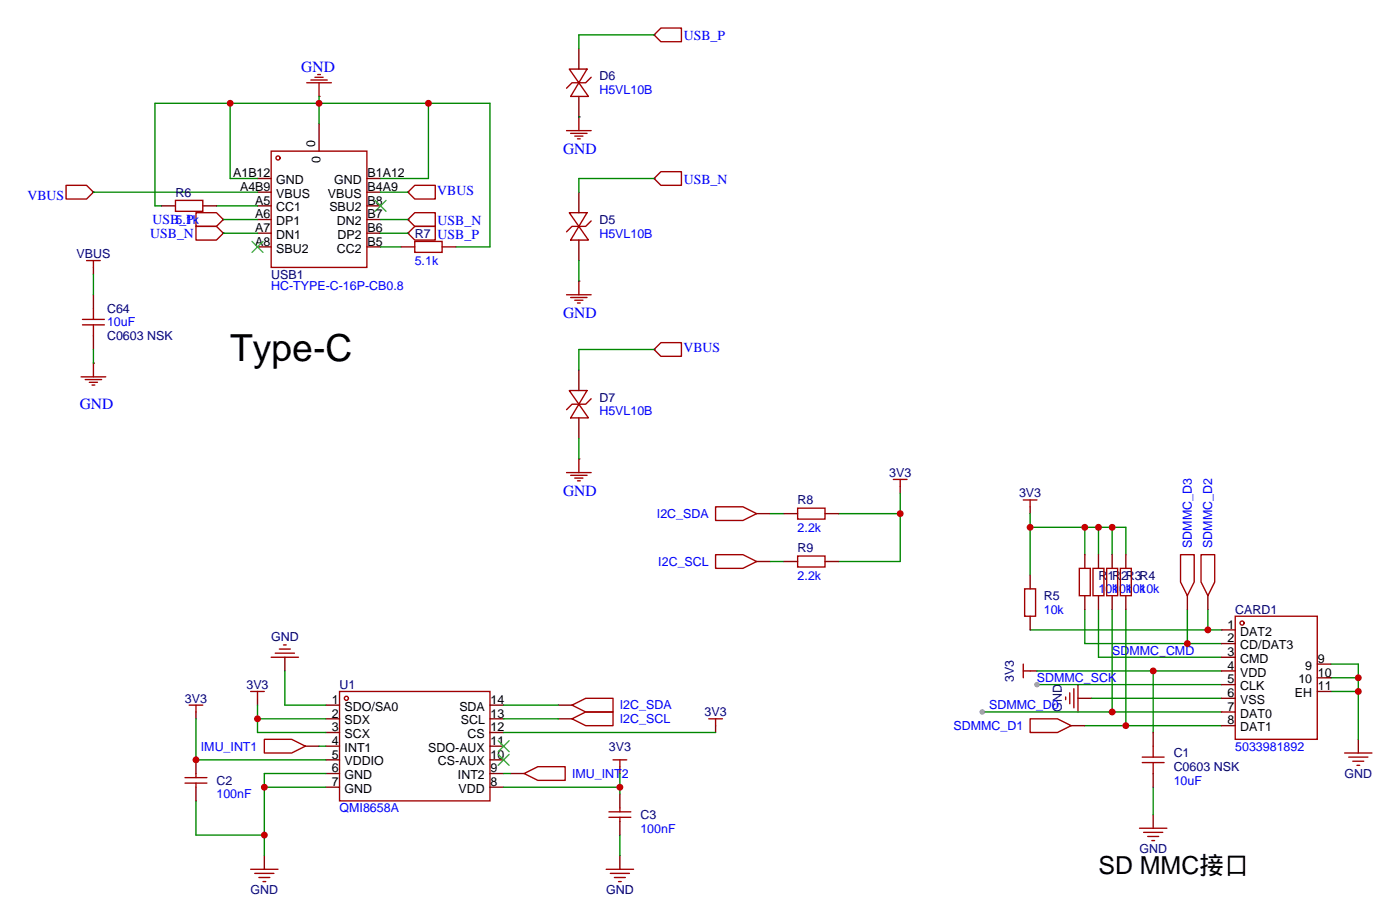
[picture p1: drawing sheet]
<svg xmlns="http://www.w3.org/2000/svg" width="260mm" height="172mm" viewBox="0 0 260 172" stroke-linecap="round" stroke-linejoin="round" font-family="sans-serif">
<g fill="none" stroke="#870000" stroke-width=".25">
<path d="M59.3 17.9h.1M47.8 33.1h2.6M47.8 35.7h2.6M47.8 38.2h2.6M59.3 23v5.1M68.2 33.1h2.5M68.2 35.7h2.5M68.2 38.2h2.5M47.8 40.8h2.6M47.8 43.3h2.6M47.8 45.8h2.6M68.2 40.8h2.5"/>
<path d="M68.2 43.3h2.5M68.2 45.8h2.5"/>
</g>
<path d="M69.7 37.2l2 2M71.7 37.2l-2 2M46.8 44.8l2 2.1M48.8 44.8l-2 2.1" fill="none" stroke="#3c3" stroke-width=".25"/>
<g fill="none" stroke="#a10000" stroke-width=".25">
<path d="M57 15.4h4.5M57.7 14.9h3.1M58.5 14.4h1.5M59 13.8h.5M59.3 15.4v2.5M50.4 28.1h17.7v21.6h-17.7z"/>
<circle cx="51.6" cy="29.3" r=".38"/>
</g>
<path d="M42.8 19.2v13.9h5M59.3 17.9v5.1M79.6 19.2v13.9h-8.9M30.1 38.2h-1.3v-19h62.2v26.6h-6.3" fill="none" stroke="#008700" stroke-width=".25"/>
<g fill="#c00">
<circle cx="59.3" cy="19.2" r=".63"/>
<circle cx="42.7" cy="19.2" r=".63"/>
<circle cx="79.6" cy="19.2" r=".63"/>
</g>
<path d="M12.3 34.4h3.8l1.3 1.3-1.3 1.3h-3.8zM32.6 37.2h5.1v2h-5.1zM36.4 39.5h3.8l1.3 1.3-1.3 1.2h-3.8zM75.8 35.7l1.2-1.3h3.9v2.6h-3.9zM36.4 42h3.8l1.3 1.3-1.3 1.3h-3.8zM75.8 40.8l1.2-1.3h3.9v2.5h-3.9zM77 44.8h5.1v2.1h-5.1zM77 42h3.9v2.6h-3.9l-1.2-1.3zM132.9 94.1h5.1l2.5 1.3-2.5 1.2h-5.1zM165.9 89h2.6M167.2 89v1.3M132.9 103h5.1l2.5 1.3-2.5 1.2h-5.1z" fill="none" stroke="#a10000" stroke-width=".25"/>
<g fill="none" stroke="#870000" stroke-width=".25">
<path d="M17.4 35.7h.1M30.1 38.2h2.5M37.7 38.2h2.5M75.8 35.7h.1M41.5 43.3h.1M41.5 40.8h.1M74.5 45.8h2.5M75.8 40.8h.1M75.8 43.3h.1M82.1 45.8h2.6M140.5 95.4h2.6M167.2 90.3v1.3"/>
<path d="M140.5 104.3h2.6"/>
</g>
<path d="M17.4 35.7h30.4M40.2 38.2h7.6M70.7 35.7h5.1M41.5 40.8h6.3M41.5 43.3h6.3M70.7 40.8h5.1M70.7 43.3h5.1M70.7 45.8h3.8M143.1 95.4h2.5M155.8 95.4h11.4M167.2 91.6v12.7h-11.4M143.1 104.3h2.5" fill="none" stroke="#008700" stroke-width=".25"/>
<circle cx="167.2" cy="95.4" r=".63" fill="#c00"/>
<g fill="none" stroke="#a10000" stroke-width=".25">
<path d="M52.7 119.8h.5M46.6 128.4h2.5M47.8 128.4v1.3M50.4 122h5.1M51.1 121.3h3.6M51.9 120.5h2M63.1 128.4h27.9v20.3h-27.9z"/>
<circle cx="64.3" cy="129.7" r=".38"/>
</g>
<g fill="none" stroke="#870000" stroke-width=".25">
<path d="M47.8 129.7v1.2M52.9 122v2.6M60.5 130.9h2.6M60.5 133.5h2.6M60.5 136h2.6M60.5 138.6h2.6M91 130.9h2.6M91 133.5h2.6M91 136h2.6M91 138.6h2.6M60.5 141.1h2.6M60.5 143.6h2.6"/>
<path d="M60.5 146.2h2.6M91 141.1h2.6M91 143.6h2.6M91 146.2h2.6"/>
</g>
<path d="M92.5 137.5l2.1 2.1M94.6 137.5l-2.1 2.1M92.5 140.1l2.1 2M94.6 140.1l-2.1 2" fill="none" stroke="#3c3" stroke-width=".25"/>
<path d="M47.8 133.5h12.7M47.8 130.9v5.1h12.7M52.9 124.6v6.3h7.6" fill="none" stroke="#008700" stroke-width=".25"/>
<circle cx="47.8" cy="133.5" r=".63" fill="#c00"/>
<path d="M36.4 132.2v1.3M56.7 138.6h2.6M49.1 158.9v2.5" fill="none" stroke="#870000" stroke-width=".25"/>
<path d="M35.1 130.9h2.6M36.4 130.9v1.3M49.1 137.3h5.1l2.5 1.3-2.5 1.2h-5.1zM46.6 161.4h5M47.3 162.2h3.6M48.1 162.9h2M48.8 163.7h.6" fill="none" stroke="#a10000" stroke-width=".25"/>
<path d="M36.4 133.5v7.6h24.1M59.3 138.6h1.2M36.4 148.7v6.4h12.7M49.1 146.2h11.4M60.5 143.6h-11.4v15.3" fill="none" stroke="#008700" stroke-width=".25"/>
<g fill="#c00">
<circle cx="49.1" cy="146.2" r=".63"/>
<circle cx="49.1" cy="155.1" r=".63"/>
</g>
<path d="M115.1 142.4v1.2" fill="none" stroke="#870000" stroke-width=".25"/>
<path d="M113.9 141.1h2.5M115.1 141.1v1.3" fill="none" stroke="#a10000" stroke-width=".25"/>
<path d="M93.6 146.2h21.5M115.1 143.6v3.8" fill="none" stroke="#008700" stroke-width=".25"/>
<circle cx="115.1" cy="146.2" r=".63" fill="#c00"/>
<path d="M145.6 95.4h2.6M153.2 95.4h2.6M145.6 104.3h2.6M153.2 104.3h2.6M103.7 130.9h2.6M103.7 133.5h2.6M132.9 134.7v1.3M252.3 137.3v2.5M94.8 143.6h2.6M115.1 158.9v2.5" fill="none" stroke="#870000" stroke-width=".25"/>
<g fill="none" stroke="#a10000" stroke-width=".25">
<path d="M148.2 94.4h5v2h-5zM148.2 103.3h5v2h-5zM106.3 130.9l2.5-1.2h5.1v2.5h-5.1zM106.3 133.5l2.5-1.3h5.1v2.5h-5.1zM131.7 133.5h2.5M132.9 133.5v1.2M249.8 139.8h5M97.4 143.6l2.5-1.2h5.1v2.5h-5.1zM250.5 140.6h3.6M251.3 141.4h2M252 142.1h.6M112.6 161.4h5.1"/>
<path d="M113.4 162.2h3.5M114.1 162.9h2.1M114.9 163.7h.5"/>
</g>
<path d="M93.6 136h39.3M93.6 130.9h10.1M93.6 133.5h10.1M247.2 128.4h5.1M247.2 123.3h5.1v14M247.2 125.9h5.1M93.6 143.6h1.2M115.1 155.1v3.8" fill="none" stroke="#008700" stroke-width=".25"/>
<g fill="#c00">
<circle cx="252.3" cy="128.4" r=".63"/>
<circle cx="252.3" cy="125.9" r=".63"/>
</g>
<path d="M191.3 124.6h1.3M200.2 129.7h2.6" fill="none" stroke="#870000" stroke-width=".25"/>
<path d="M190.1 123.3v2.6M190.1 124.6h1.2M197.9 129.4v.5M198.7 128.7v2M199.5 127.9v3.5M200.2 127.1v5.1" fill="none" stroke="#a10000" stroke-width=".25"/>
<path d="M206.6 113.2v19M182.5 132.2h44.4M202.8 129.7h24.1" fill="none" stroke="#008700" stroke-width=".25"/>
<circle cx="206.6" cy="132.2" r=".63" fill="#c00"/>
<circle cx="182.4" cy="132.2" r=".51" fill="#999"/>
<path d="M192.6 127.1h34.3" fill="none" stroke="#008700" stroke-width=".25"/>
<circle cx="192.6" cy="127.1" r=".51" fill="#999"/>
<path d="M191.3 95.4v11.4M191.3 97.9h17.8v5.1M201.5 97.9v5.1M204 97.9v5.1M206.6 97.9v5.1M204 113.2v8.8h22.9" fill="none" stroke="#008700" stroke-width=".25"/>
<path d="M191.3 94.1v1.3" fill="none" stroke="#870000" stroke-width=".25"/>
<path d="M190.1 92.8h2.5M191.3 92.8v1.3" fill="none" stroke="#a10000" stroke-width=".25"/>
<g fill="#c00">
<circle cx="191.3" cy="97.9" r=".63"/>
<circle cx="201.5" cy="97.9" r=".63"/>
<circle cx="204" cy="97.9" r=".63"/>
<circle cx="206.6" cy="97.9" r=".63"/>
</g>
<path d="M214.2 151.3v2.5" fill="none" stroke="#870000" stroke-width=".25"/>
<path d="M211.7 153.8h5M212.4 154.6h3.6M213.2 155.3h2M213.9 156.1h.6" fill="none" stroke="#a10000" stroke-width=".25"/>
<path d="M191.3 117h35.6M224.4 113.2v3.8M214.2 146.2v5.1" fill="none" stroke="#008700" stroke-width=".25"/>
<circle cx="224.4" cy="117" r=".63" fill="#c00"/>
<path d="M201.5 113.2v6.3h25.4M220.6 113.2v6.3" fill="none" stroke="#008700" stroke-width=".25"/>
<circle cx="220.5" cy="119.5" r=".63" fill="#c00"/>
<path d="M209.1 113.2v21.5M201.5 134.7h25.4" fill="none" stroke="#008700" stroke-width=".25"/>
<circle cx="209.1" cy="134.7" r=".63" fill="#c00"/>
<path d="M220.6 110.6v2.6M224.4 110.6v2.6M199 134.7h2.5" fill="none" stroke="#870000" stroke-width=".25"/>
<path d="M219.3 103h2.5v5.1l-1.2 2.5-1.3-2.5zM223.1 103h2.5v5.1l-1.2 2.5-1.3-2.5zM191.3 133.5h5.1l2.6 1.2-2.6 1.3h-5.1z" fill="none" stroke="#a10000" stroke-width=".25"/>
<path d="M192.6 124.6h34.3M214.2 124.6v11.4" fill="none" stroke="#008700" stroke-width=".25"/>
<circle cx="214.2" cy="124.6" r=".63" fill="#c00"/>
<g fill="none" stroke="#a10000" stroke-width=".25">
<path d="M190.3 109.3h2.1v5.1h-2.1zM200.5 105.5h2v5.1h-2zM203 105.5h2.1v5.1h-2.1zM205.6 105.5h2v5.1h-2zM208.1 105.5h2v5.1h-2zM229.4 114.4h15.3v22.9h-15.3zM34.4 145.4h4M34.4 144.4h4"/>
<circle cx="230.7" cy="115.7" r=".38"/>
</g>
<g fill="none" stroke="#870000" stroke-width=".25">
<path d="M191.3 106.8v2.5M191.3 114.4v2.6M201.5 103v2.5M201.5 110.6v2.6M204 103v2.5M204 110.6v2.6M206.6 103v2.5M206.6 110.6v2.6M209.1 103v2.5M209.1 110.6v2.6M226.9 117h2.5M226.9 119.5h2.5"/>
<path d="M226.9 122h2.5M226.9 124.6h2.5M226.9 127.1h2.5M226.9 129.7h2.5M226.9 132.2h2.5M226.9 134.7h2.5M244.7 123.3h2.5M244.7 125.9h2.5M244.7 128.4h2.5M36.4 141.1v2.5M36.4 146.2v2.5"/>
</g>
<circle cx="36.4" cy="141.1" r=".63" fill="#c00"/>
<g fill="none" stroke="#a10000" stroke-width=".25">
<path d="M105.7 12.8h3.3l-1.5 2.6zM107.5 15.4l1.8 2.5h-3.3zM109.8 14.4l-1 1h-2.5l-1.1 1M121.5 6.5l1.3-1.3h3.8v2.5h-3.8zM105.2 24.3h4.6M105.7 39.5h3.3l-1.5 2.5zM106 24.8h3M106.8 25.3h1.5M107.3 25.8h.5M107.5 21.7v2.6M121.5 33.1l1.3-1.2h3.8v2.5h-3.8zM15.3 59.3h4.1"/>
<path d="M16.1 48.4h2.5M17.4 48.4v1.3M17.4 57.3v2M105.2 54.7h4.6M106 55.2h3M106.8 55.8h1.5M107.3 56.3h.5M107.5 42l1.8 2.6h-3.3zM107.5 52.2v2.5M109.8 41l-1 1h-2.5l-1.1 1.1M15.1 70h4.5M15.3 60.3h4.1"/>
<path d="M15.8 70.5h3.1M16.6 71h1.5M17.1 71.5h.5M17.4 60.3v2.1M17.4 67.4v2.6M105.7 72.5h3.3l-1.5 2.6zM107.5 75.1l1.8 2.5h-3.3zM109.8 74l-1 1.1h-2.5l-1.1 1M121.5 64.9l1.3-1.3h3.8v2.6h-3.8zM105.2 87.8h4.6M106 88.3h3M106.8 88.8h1.5"/>
<path d="M107.3 89.3h.5M107.5 85.2v2.6M214.2 138.6v2M36.4 143.6v.8M36.4 145.4v.8M113.1 151.8h4.1M113.1 150.7h4.1M115.1 150v.7M115.1 151.8v.7M212.2 140.6h4M212.2 141.6h4M214.2 141.6v2"/>
</g>
<g fill="none" stroke="#870000" stroke-width=".25">
<path d="M107.5 9v3.8M107.5 17.9v3.8M121.5 6.5h.1M107.5 21.7h.1M107.5 35.7v3.8M121.5 33.1h.1M17.4 49.7v1.2M17.4 54.7v2.6M107.5 52.2h.1M107.5 44.6v3.8M17.4 67.4h.1M17.4 62.4v2.5"/>
<path d="M107.5 68.7v3.8M107.5 77.6v3.8M121.5 64.9h.1M107.5 85.2h.1M214.2 136v2.6M115.1 147.4v2.6M115.1 152.5v2.6M214.2 143.6v2.6"/>
</g>
<path d="M121.5 6.5h-14v2.5M107.5 21.7h.1M121.5 33.1h-14v2.6M17.4 50.9v3.8M107.5 48.4v3.8M17.4 64.9v2.5M121.5 64.9h-14v3.8M107.5 81.4v3.8" fill="none" stroke="#008700" stroke-width=".25"/>
<text font-size="6.9" x="42.7" y="67">Type-C</text>
<text font-size="4.6" x="204" y="162.2">SD MMC接口</text>
<g font-size="2.9" fill="#00f">
<text x="56" y="13.3">GND</text>
<text x="104.6" y="28.6">GND</text>
<text x="104.6" y="59.1">GND</text>
<text x="14.8" y="75.9">GND</text>
<text x="104.6" y="92.1">GND</text>
</g>
<g font-size="2.6" fill="#00f">
<text x="127" y="7.5">USB_P</text>
<text x="127" y="34.2">USB_N</text>
<text x="5.1" y="37.1">VBUS</text>
<text x="28.3" y="41.6">USB_P</text>
<text x="81.2" y="36.2">VBUS</text>
<text x="81.3" y="41.8">USB_N</text>
<text x="27.9" y="44.2">USB_N</text>
<text x="81.3" y="44.3">USB_P</text>
<text x="127" y="65.4">VBUS</text>
</g>
<g font-size="2.3" fill="#000080">
<text x="111.3" y="14.9">D6</text>
<text x="32.6" y="36.5">R6</text>
<text x="111.3" y="41.6">D5</text>
<text x="14.2" y="47.9">VBUS</text>
<text x="77" y="44.1">R7</text>
<text x="50.4" y="51.7">USB1</text>
<text x="19.9" y="58.1">C64</text>
<text x="19.9" y="63.2">C0603 NSK</text>
<text x="111.3" y="74.6">D7</text>
<text x="165.2" y="88.6">3V3</text>
<text x="148.2" y="93.6">R8</text>
<text x="189.3" y="92.4">3V3</text>
<text x="148.2" y="102.5">R9</text>
<text x="204" y="107.6">R1R2R3R4</text>
<text x="193.9" y="111.4">R5</text>
<text x="229.4" y="114">CARD1</text>
<text x="50.3" y="119">GND</text>
<text x="34.3" y="130.5">3V3</text>
<text x="45.8" y="127.9">3V3</text>
<text x="63.1" y="127.9">U1</text>
<text x="188.3" y="126.6" transform="rotate(-90 188.3 126.6)">3V3</text>
<text x="130.9" y="133">3V3</text>
<text x="197.2" y="132.2" transform="rotate(-90 197.2 132.2)">GND</text>
<text x="113.1" y="139.4">3V3</text>
<text x="218" y="140.6">C1</text>
<text x="218" y="143.2">C0603 NSK</text>
<text x="40.2" y="145.7">C2</text>
<text x="249.7" y="144.4">GND</text>
<text x="118.9" y="152.1">C3</text>
<text x="211.6" y="158.4">GND</text>
<text x="46.5" y="166">GND</text>
<text x="112.6" y="166">GND</text>
</g>
<g font-size="2.3" fill="#00f">
<text x="111.3" y="17.4">H5VL10B</text>
<text x="32.6" y="41.6">5.1k</text>
<text x="111.3" y="44.1">H5VL10B</text>
<text x="50.4" y="53.8">HC-TYPE-C-16P-CB0.8</text>
<text x="77" y="49.2">5.1k</text>
<text x="19.9" y="60.6">10uF</text>
<text x="111.3" y="77.1">H5VL10B</text>
<text x="122" y="96.2">I2C_SDA</text>
<text x="148.2" y="98.7">2.2k</text>
<text x="221.4" y="101.7" transform="rotate(-90 221.4 101.7)">SDMMC_D3</text>
<text x="225.2" y="101.7" transform="rotate(-90 225.2 101.7)">SDMMC_D2</text>
<text x="122.3" y="105.1">I2C_SCL</text>
<text x="148.2" y="107.6">2.2k</text>
<text x="193.9" y="114">10k</text>
<text x="204" y="110.2">10k</text>
<text x="206.6" y="110.2">10k</text>
<text x="209.1" y="110.2">10k</text>
<text x="211.7" y="110.2">10k</text>
<text x="206.6" y="121.6">SDMMC_CMD</text>
<text x="115.1" y="131.7">I2C_SDA</text>
<text x="183.7" y="131.7">SDMMC_D0</text>
<text x="192.6" y="126.7">SDMMC_SCK</text>
<text x="115.1" y="134.3">I2C_SCL</text>
<text x="177.1" y="135.6">SDMMC_D1</text>
<text x="37.3" y="139.4">IMU_INT1</text>
<text x="229.4" y="139.4">5033981892</text>
<text x="40.2" y="148.3">100nF</text>
<text x="106.2" y="144.4">IMU_INT2</text>
<text x="218" y="145.7">10uF</text>
<text x="63.1" y="150.8">QMI8658A</text>
<text x="118.9" y="154.6">100nF</text>
</g>
<g font-size="2.3">
<text x="58.5" y="27.3" transform="rotate(-90 58.5 27.3)">0</text>
<text x="43.3" y="32.9">A1B12</text>
<text x="44.6" y="35.5">A4B9</text>
<text x="51.3" y="34.2">GND</text>
<text x="59.6" y="30.3" transform="rotate(-90 59.6 30.3)">0</text>
<text x="62.1" y="34.2">GND</text>
<text x="68.3" y="32.9">B1A12</text>
<text x="68.3" y="35.5">B4A9</text>
<text x="47.4" y="40.5">A6</text>
<text x="47.4" y="38">A5</text>
<text x="51.3" y="41.8">DP1</text>
<text x="51.3" y="39.3">CC1</text>
<text x="51.3" y="36.7">VBUS</text>
<text x="60.9" y="36.7">VBUS</text>
<text x="61.2" y="39.3">SBU2</text>
<text x="62.6" y="41.8">DN2</text>
<text x="68.3" y="38">B8</text>
<text x="68.3" y="40.5">B7</text>
<text x="47.4" y="45.6">A8</text>
<text x="47.4" y="43.1">A7</text>
<text x="51.3" y="46.9">SBU2</text>
<text x="51.3" y="44.3">DN1</text>
<text x="62.6" y="46.9">CC2</text>
<text x="62.7" y="44.3">DP2</text>
<text x="68.3" y="43.1">B6</text>
<text x="68.3" y="45.6">B5</text>
<text x="228" y="116.7">1</text>
<text x="228" y="119.3">2</text>
<text x="230.4" y="118">DAT2</text>
<text x="228" y="121.8">3</text>
<text x="228" y="124.4">4</text>
<text x="230.4" y="120.5">CD/DAT3</text>
<text x="230.4" y="123.1">CMD</text>
<text x="230.4" y="125.6">VDD</text>
<text x="242.5" y="124.4">9</text>
<text x="244.8" y="123.1">9</text>
<text x="244.8" y="125.6">10</text>
<text x="61.7" y="130.7">1</text>
<text x="64" y="132">SDO/SA0</text>
<text x="85.3" y="132">SDA</text>
<text x="91.1" y="130.7">14</text>
<text x="228" y="126.9">5</text>
<text x="228" y="129.4">6</text>
<text x="228" y="132">7</text>
<text x="230.4" y="128.2">CLK</text>
<text x="230.4" y="130.7">VSS</text>
<text x="240.5" y="129.4">EH</text>
<text x="241.2" y="126.9">10</text>
<text x="244.8" y="128.2">11</text>
<text x="61.7" y="133.2">2</text>
<text x="61.7" y="135.8">3</text>
<text x="64" y="134.5">SDX</text>
<text x="64" y="137.1">SCX</text>
<text x="85.6" y="134.5">SCL</text>
<text x="86.9" y="137.1">CS</text>
<text x="91.1" y="135.8">12</text>
<text x="91.1" y="133.2">13</text>
<text x="228" y="134.5">8</text>
<text x="230.4" y="133.2">DAT0</text>
<text x="230.4" y="135.8">DAT1</text>
<text x="61.7" y="138.3">4</text>
<text x="61.7" y="140.9">5</text>
<text x="61.7" y="143.4">6</text>
<text x="64" y="139.6">INT1</text>
<text x="64" y="142.1">VDDIO</text>
<text x="79.6" y="139.6">SDO-AUX</text>
<text x="81.3" y="142.1">CS-AUX</text>
<text x="91.1" y="143.4">9</text>
<text x="91.1" y="140.9">10</text>
<text x="91.1" y="138.3">11</text>
<text x="61.7" y="145.9">7</text>
<text x="64" y="144.7">GND</text>
<text x="64" y="147.2">GND</text>
<text x="85.1" y="144.7">INT2</text>
<text x="85.2" y="147.2">VDD</text>
<text x="91.1" y="145.9">8</text>
</g>
</svg>
